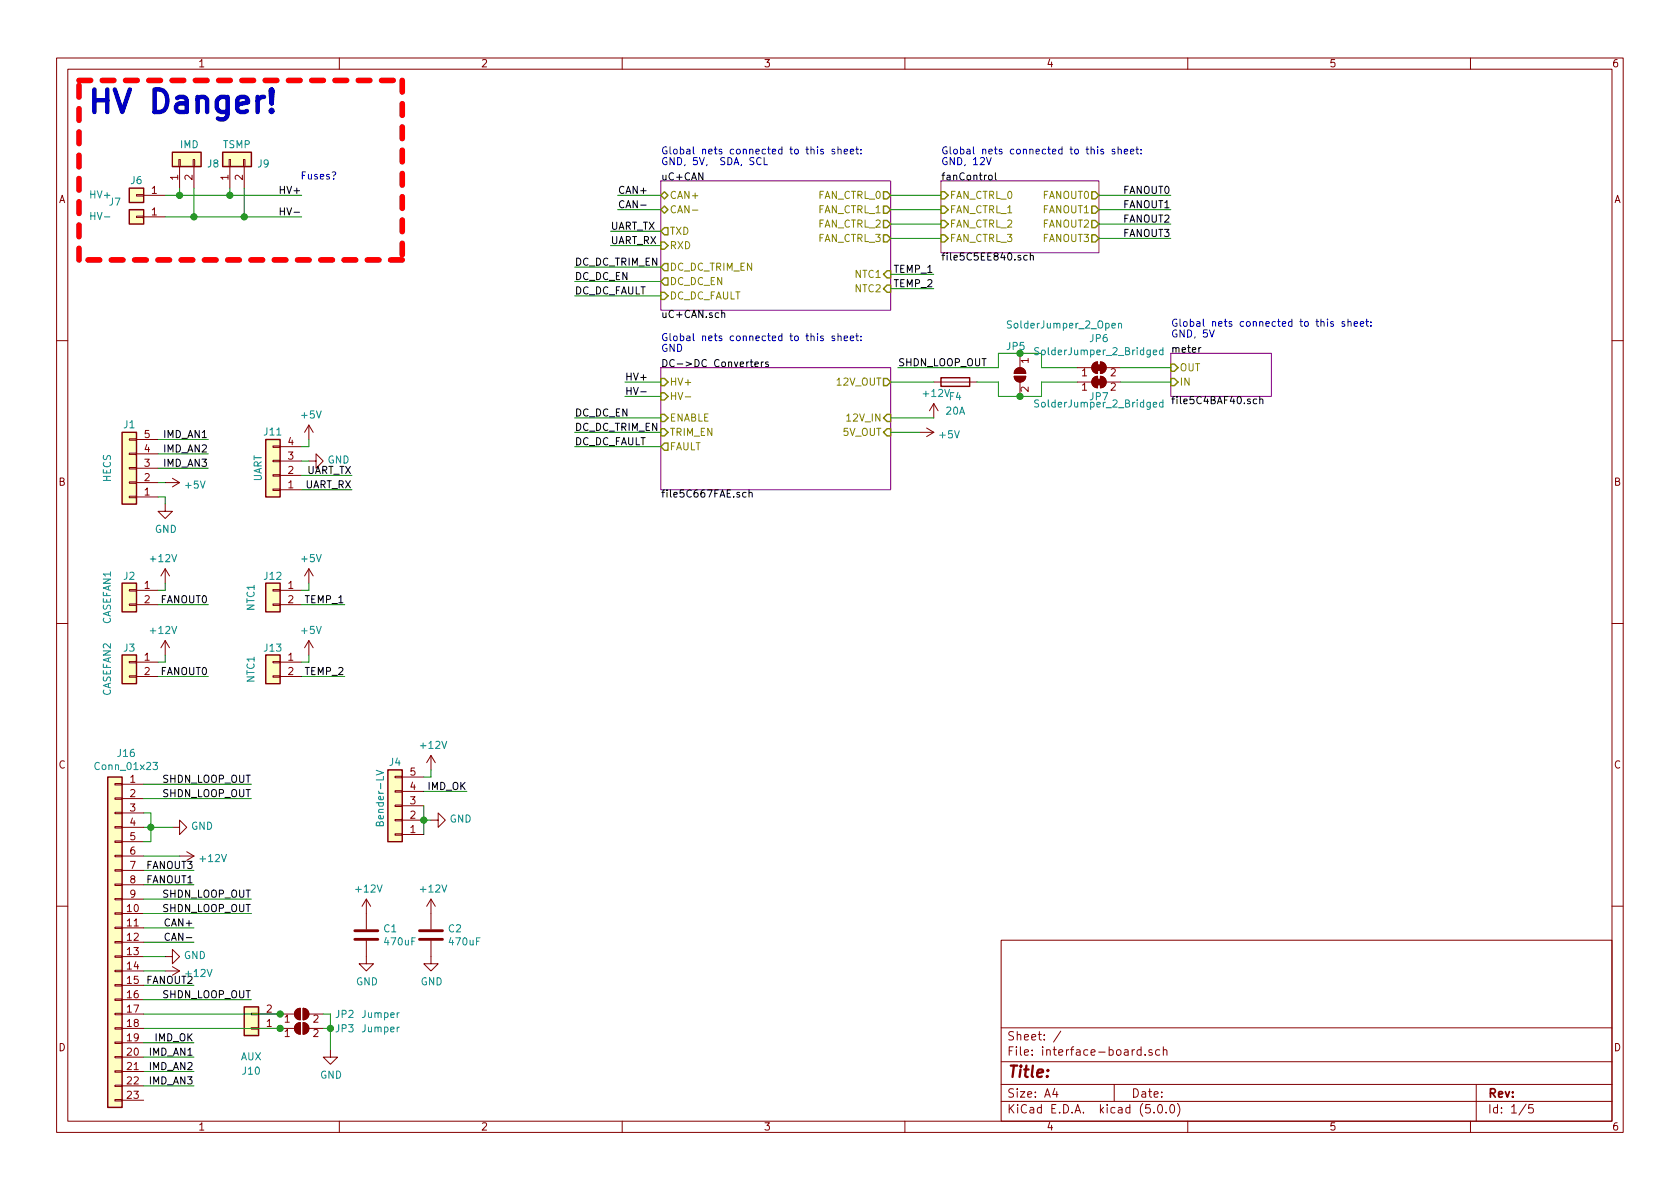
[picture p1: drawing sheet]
<svg xmlns="http://www.w3.org/2000/svg" width="297mm" height="210mm" viewBox="0 0 297 210" stroke-linecap="round" stroke-linejoin="round" font-family="sans-serif">
<g fill="none" stroke="#840000" stroke-width=".18">
<path d="M10 10.3h277v189.9h-277zM12 12.2h273v186.1h-273zM60 10.3v1.9M110 10.3v1.9M160 10.3v1.9M210 10.3v1.9M260 10.3v1.9M24.1 38.2h1.3v.3h-1.3zM24.1 34.4h1.3v.3h-1.3zM25.4 38.3h3.8M25.4 34.5h3.8M31.6 28.2h.3v1.3h-.3z"/>
<path d="M31.7 29.5v3.8M34.2 28.2h.2v1.3h-.2zM34.3 29.5v3.8M40.5 28.2h.3v1.3h-.3zM40.6 29.5v3.8M43.1 28.2h.2v1.3h-.2zM43.2 29.5v3.8M10 60.2h2M22.9 77.6h1.2v.2h-1.2zM24.1 77.7h3.8M48.3 78.9h1.2v.2h-1.2zM49.5 79h3.8"/>
<path d="M54.6 75.2l-.8 1.2M54.6 75.2v2.5M54.6 75.2l.8 1.2M162.6 76.4h2.5M163.8 75.7l1.3 .7M165.1 67.6h7.6M165.1 71.4l-.8 1.2M165.1 71.4v2.5M165.1 71.4l.8 1.2M165.1 76.4l-1.3 .8M179.3 66.5h2.1a1.02 1.02 0 0 1-1.1 1.1 1.02 1.02 0 0 1-1-1.1zM179.6 65.4a1.02 1.02 0 0 1 1.1-.3 1.02 1.02 0 0 1 .7 .9h-2.1z"/>
<path d="M180.3 62.5v2.5M180.3 67.6v2.5M190.5 67.6h2.5M190.5 65h2.5M193.3 64.4l.4-.3 .4-.1v2a1.03 1.03 0 0 1-1-.6 1.03 1.03 0 0 1 .2-1zM193.3 66.9l.4-.3 .4-.1v2.1a1.03 1.03 0 0 1-1-.6 1.03 1.03 0 0 1 .2-1.1zM194.6 64a1.02 1.02 0 0 1 1 1 1.02 1.02 0 0 1-1 1zM194.6 66.5a1.02 1.02 0 0 1 1 1.1 1.02 1.02 0 0 1-1 1zM195.6 67.6h2.5M195.6 65h2.5M285 60.2h2M22.9 80.1h1.2v.3h-1.2z"/>
<path d="M22.9 82.7h1.2v.2h-1.2zM22.9 85.2h1.2v.3h-1.2zM22.9 87.8h1.2v.2h-1.2zM24.1 87.9h3.8M24.1 85.3h3.8M24.1 82.8h3.8M24.1 80.3h3.8M29.2 89.1v1.3h1.3l-1.3 1.3-1.3-1.3h1.3M29.2 85.3h2.5M30.5 84.6l1.2 .7M31.7 85.3l-1.2 .8M48.3 81.4h1.2v.3h-1.2z"/>
<path d="M48.3 83.9h1.2v.3h-1.2zM48.3 86.5h1.2v.2h-1.2zM49.5 86.6h3.8M49.5 84.1h3.8M49.5 81.5h3.8M54.6 81.5h1.3v-1.2l1.2 1.2-1.2 1.3v-1.3M10 110.3h2M22.9 119.5h1.2v.3h-1.2zM22.9 117h1.2v.2h-1.2zM22.9 106.8h1.2v.3h-1.2zM22.9 104.3h1.2v.2h-1.2zM24.1 117.1h3.8"/>
<path d="M24.1 119.6h3.8M24.1 104.4h3.8M24.1 106.9h3.8M29.2 113.3l.8 1.2M29.2 100.6v2.5M29.2 113.3v2.5M29.2 113.3l-.8 1.2M29.2 100.6l.8 1.2M29.2 100.6l-.8 1.2M48.3 106.8h1.2v.3h-1.2zM48.3 104.3h1.2v.2h-1.2zM48.3 119.5h1.2v.3h-1.2z"/>
<path d="M48.3 117h1.2v.2h-1.2zM49.5 117.1h3.8M49.5 119.6h3.8M49.5 104.4h3.8M49.5 106.9h3.8M54.6 100.6v2.5M54.6 113.3v2.5M54.6 100.6l-.8 1.2M54.6 100.6l.8 1.2M54.6 113.3l-.8 1.2M54.6 113.3l.8 1.2M285 110.3h2"/>
<path d="M20.3 138.6h1.3v.2h-1.3zM21.6 138.7h3.8M69.8 137.3h1.3v.2h-1.3zM69.8 139.8h1.3v.3h-1.3zM71.1 139.9h3.8M71.1 137.4h3.8M76.2 133.6v2.5M76.2 133.6l-.8 1.3M76.2 133.6l.8 1.3M20.3 158.9h1.3v.2h-1.3zM20.3 156.3h1.3v.3h-1.3zM20.3 153.8h1.3v.2h-1.3z"/>
<path d="M20.3 151.3h1.3v.2h-1.3zM20.3 148.7h1.3v.3h-1.3zM20.3 146.2h1.3v.2h-1.3zM20.3 143.6h1.3v.3h-1.3zM20.3 141.1h1.3v.2h-1.3zM21.6 141.2h3.8M21.6 143.8h3.8M21.6 146.3h3.8M21.6 148.8h3.8M21.6 151.4h3.8M21.6 153.9h3.8M21.6 156.5h3.8"/>
<path d="M21.6 159h3.8M30.5 146.3h1.2v-1.3l1.3 1.3-1.3 1.3v-1.3M31.7 151.4h2.6M33 150.6l1.3 .8M34.3 151.4l-1.3 .7M64.8 159v5.3M64.8 159l-.8 1.3M64.8 159l.7 1.3M69.8 142.4h1.3v.2h-1.3zM69.8 144.9h1.3v.3h-1.3zM69.8 147.4h1.3v.3h-1.3zM71.1 147.6h3.8"/>
<path d="M71.1 145h3.8M71.1 142.5h3.8M76.2 145h1.3v-1.2l1.2 1.2-1.2 1.3v-1.3M76.2 159l-.8 1.3M76.2 159v5.3M76.2 159l.8 1.3M10 160.2h2M20.3 179.2h1.3v.2h-1.3zM20.3 176.7h1.3v.2h-1.3zM20.3 174.1h1.3v.3h-1.3zM20.3 171.6h1.3v.2h-1.3zM20.3 169h1.3v.3h-1.3z"/>
<path d="M20.3 166.5h1.3v.2h-1.3zM20.3 164h1.3v.2h-1.3zM20.3 161.4h1.3v.3h-1.3zM21.6 179.3h3.8M21.6 161.5h3.8M21.6 164.1h3.8M21.6 166.6h3.8M21.6 169.2h3.8M21.6 171.7h3.8M21.6 174.2h3.8M21.6 176.8h3.8M29.2 169.2h1.3v-1.3l1.2 1.3-1.2 1.2v-1.2"/>
<path d="M29.2 171.7h2.5M30.5 170.9l1.2 .8M31.7 171.7l-1.2 .8M44.4 179.2h1.3v.2h-1.3zM45.7 179.3h6.4M52.3 178.7l.4-.3 .4-.1v2a1.03 1.03 0 0 1-.9-.6 1.03 1.03 0 0 1 .1-1zM53.6 178.3a1.02 1.02 0 0 1 1 1 1.02 1.02 0 0 1-1 1zM54.6 179.3h2.5M64.8 166.4v4h1.2l-1.2 1.3-1.3-1.3h1.3M76.2 166.4v4h1.3l-1.3 1.3-1.3-1.3h1.3M177 166.3h108v32h-108zM285 160.2h2"/>
<path d="M20.3 194.4h1.3v.3h-1.3zM20.3 191.9h1.3v.2h-1.3zM20.3 189.4h1.3v.2h-1.3zM20.3 186.8h1.3v.3h-1.3zM20.3 184.3h1.3v.2h-1.3zM20.3 181.7h1.3v.3h-1.3zM21.6 181.9h3.8M21.6 184.4h3.8M21.6 186.9h3.8M21.6 189.5h3.8M21.6 192h3.8M21.6 194.6h3.8"/>
<path d="M44.4 181.7h1.3v.3h-1.3zM45.7 181.9h6.4M52.3 181.2l.4-.3 .4-.1v2.1a1.03 1.03 0 0 1-.9-.6 1.03 1.03 0 0 1 .1-1.1zM53.6 180.8a1.02 1.02 0 0 1 1 1.1 1.02 1.02 0 0 1-1 1zM54.6 181.9h2.5M58.4 185.7v1.2h1.3l-1.3 1.3-1.3-1.3h1.3M60 198.3v1.9M110 198.3v1.9M160 198.3v1.9M177 194.8h108M177 191.8h108M177 187.8h108"/>
<path d="M177 181.8h108M186.5 192.5l-.4 1h1M186.8 193v1M187.6 182.3l-1.3 2M197 191.8v3M201.8 185.7l-.5-.1-.3 .3 .1 .6 .2 .1 .5-.1M201.8 185.1v1.5M202.5 186.5v.1M203.7 185.7l-.4-.1-.2 .2 .1 .2 .5 .2v.3h-.6M204 196.7v.1M204.8 195.5l.4-.2a.94 .94 0 0 1 0 1.5 .79 .79 0 0 1-.4-1.3zM205.1 185.7l-.5-.1-.3 .3 .1 .6 .2 .1 .5-.1"/>
<path d="M205.7 185.7l.2-.1 .3 .1 .1 .9M205.7 185.1v1.5M206.2 196.7v.1M207 195.4l.3-.1a.94 .94 0 0 1 0 1.5 .82 .82 0 0 1-.3-1.4zM208.2 195.1a1.71 1.71 0 0 1 0 2.3M210 198.3v1.9M260 198.3v1.9M261 191.8v6.5M269.8 195.2l-1.2 2M271 195.3h-.7v.7l.2-.1 .5 .1 .1 .2-.1 .5-.2 .1-.5-.1"/>
</g>
<g fill="none" stroke="#000" stroke-width=".18">
<path d="M49.6 36.7v1.3M49.6 37.4h.7M113.3 36.3h.9M174.8 31.1l.2-.1h.3l.1 .2-.1 .6h-.3l-.2-.1zM176 30.6v1l.2 .2M127.6 55.4l.2-.1 .3 .1v.8M181.6 45.2h-.3l-.3 .2 .1 .5h.5M182.2 45.3l.1-.1h.4v.8M182.2 44.7v1.3M113.3 69.3h.9M133.5 64.4l.6-.1-.1-.2-.3-.1-.2 .2v.6h.5M134.6 64v.8"/>
<path d="M135 64l-.4 .2M135.8 64.1l-.3-.1-.1 .2v.2l.4 .1v.3h-.4M212.3 61.5l-.3 .2M222.2 70.6h-.4l-.2 .2 .1 .5h.5M222.7 70.7l.2-.1h.3l.1 .8M222.7 70.1v1.3M131.9 87.1h-.4l-.2 .2 .1 .6h.5M132.4 87.2l.2-.1h.3l.1 .8M132.4 86.6v1.3M30 165.1a.6 .6 0 0 0-.9 .5 .6 .6 0 0 0 .6 .7l.3-.1"/>
</g>
<g fill="none" stroke="#008400" stroke-width=".18">
<path d="M29.2 34.5h24.1M29.2 38.3h24.1M31.7 33.3v1.2M34.3 33.3v5M40.6 33.3v1.2M43.2 33.3v5M109.2 34.5h7.6M109.2 37.1h7.6M157.5 34.5h8.9M157.5 37.1h8.9M157.5 39.6h8.9M194.3 34.5h12.7"/>
<path d="M194.3 37.1h12.7M194.3 39.6h12.7M101.6 47.2h15.2M101.6 49.8h15.2M101.6 52.3h15.2M107.9 40.9h8.9M107.9 43.4h8.9M157.5 42.2h8.9M157.5 48.5h7.6M157.5 51h7.6M194.3 42.2h12.7M27.9 77.7h8.9"/>
<path d="M54.6 77.7v1.3h-1.3M101.6 76.4h15.2M101.6 73.9h15.2M101.6 79h15.2M110.5 67.6h6.3M110.5 70.1h6.3M157.5 67.6h7.6M157.5 76.4h5.1M157.5 73.9h7.6M158.7 65h17.8v-2.5h7.6v2.5h6.4M172.7 67.6h3.8v2.5h7.6v-2.5h6.4M198.1 67.6h8.9"/>
<path d="M198.1 65h8.9M27.9 87.9h1.3v1.2M27.9 85.3h1.3M27.9 82.8h8.9M27.9 80.3h8.9M53.3 81.5h1.3M53.3 84.1h8.9M53.3 86.6h8.9M27.9 119.6h8.9M27.9 106.9h8.9M29.2 103.1v1.3h-1.3M29.2 115.8v1.3h-1.3"/>
<path d="M53.3 119.6h7.7M53.3 106.9h7.7M54.6 115.8v1.3h-1.3M54.6 103.1v1.3h-1.3M25.4 138.7h19M74.9 139.9h7.6M76.2 136.1v1.3h-1.3M25.4 156.5h8.9M25.4 153.9h8.9M25.4 143.8h1.3v5h-1.3M25.4 146.3h5.1M25.4 159h19"/>
<path d="M25.4 141.2h19M25.4 151.4h6.3M74.9 142.5v5.1M74.9 145h1.3M25.4 174.2h8.9M25.4 179.3h24.1M25.4 164.1h8.9M25.4 166.6h8.9M25.4 176.8h19M25.4 161.5h19M25.4 169.2h3.8M25.4 171.7h3.8"/>
<path d="M57.1 179.3h1.3v6.4M25.4 189.5h8.9M25.4 181.9h24.1M25.4 186.9h8.9M25.4 192h8.9M25.4 184.4h8.9M57.1 181.9h1.3"/>
</g>
<g fill="#840000" stroke="#840000" stroke-width=".18">
<path d="M52.3 178.7l.4-.3 .4-.1v2a1.03 1.03 0 0 1-.9-.6 1.03 1.03 0 0 1 .1-1z"/>
<path d="M53.6 178.3a1.02 1.02 0 0 1 1 1 1.02 1.02 0 0 1-1 1z"/>
<path d="M52.3 181.2l.4-.3 .4-.1v2.1a1.03 1.03 0 0 1-.9-.6 1.03 1.03 0 0 1 .1-1.1z"/>
<path d="M53.6 180.8a1.02 1.02 0 0 1 1 1.1 1.02 1.02 0 0 1-1 1z"/>
<path d="M179.6 65.4a1.02 1.02 0 0 1 1.1-.3 1.02 1.02 0 0 1 .7 .9h-2.1z"/>
<path d="M179.3 66.5h2.1a1.02 1.02 0 0 1-1.1 1.1 1.02 1.02 0 0 1-1-1.1z"/>
<path d="M193.3 64.4l.4-.3 .4-.1v2a1.03 1.03 0 0 1-1-.6 1.03 1.03 0 0 1 .2-1z"/>
<path d="M194.6 64a1.02 1.02 0 0 1 1 1 1.02 1.02 0 0 1-1 1z"/>
<path d="M193.8 64.5h1v1h-1z"/>
<path d="M193.3 66.9l.4-.3 .4-.1v2.1a1.03 1.03 0 0 1-1-.6 1.03 1.03 0 0 1 .2-1.1z"/>
<path d="M194.6 66.5a1.02 1.02 0 0 1 1 1.1 1.02 1.02 0 0 1-1 1z"/>
<path d="M193.8 67.1h1v1h-1z"/>
</g>
<g fill="#008400" stroke="#008400" stroke-width=".25">
<circle cx="58.4" cy="181.9" r=".51"/>
<circle cx="49.5" cy="181.9" r=".51"/>
<circle cx="49.5" cy="179.3" r=".51"/>
<circle cx="31.8" cy="34.5" r=".51"/>
<circle cx="40.6" cy="34.5" r=".51"/>
<circle cx="34.3" cy="38.3" r=".51"/>
<circle cx="180.3" cy="62.5" r=".51"/>
<circle cx="180.3" cy="70.1" r=".51"/>
<circle cx="43.2" cy="38.3" r=".51"/>
<circle cx="26.7" cy="146.3" r=".51"/>
<circle cx="74.9" cy="145" r=".51"/>
</g>
<g fill="#ffffc2" stroke="#ffffc2" stroke-width=".18">
<path d="M43.2 178h2.5v5.1h-2.5z"/>
<path d="M22.9 37.1h2.5v2.5h-2.5z"/>
<path d="M22.9 33.3h2.5v2.5h-2.5z"/>
<path d="M30.5 26.9h5.1v2.6h-5.1z"/>
<path d="M39.4 26.9h5v2.6h-5z"/>
<path d="M21.6 115.8h2.5v5.1h-2.5z"/>
<path d="M21.6 103.1h2.5v5.1h-2.5z"/>
<path d="M21.6 76.4h2.5v12.7h-2.5z"/>
<path d="M47 77.7h2.5v10.2h-2.5z"/>
<path d="M47 103.1h2.5v5.1h-2.5z"/>
<path d="M47 115.8h2.5v5.1h-2.5z"/>
<path d="M19 137.4h2.6v58.4h-2.6z"/>
<path d="M68.6 136.1h2.5v12.7h-2.5z"/>
</g>
<g fill="none" stroke="#840000" stroke-width=".25">
<path d="M22.9 37.1h2.5v2.5h-2.5zM22.9 33.3h2.5v2.5h-2.5zM30.5 26.9h5.1v2.6h-5.1zM39.4 26.9h5v2.6h-5zM21.6 76.4h2.5v12.7h-2.5zM47 77.7h2.5v10.2h-2.5zM166.4 66.8h5v1.5h-5zM21.6 115.8h2.5v5.1h-2.5zM21.6 103.1h2.5v5.1h-2.5zM47 103.1h2.5v5.1h-2.5zM47 115.8h2.5v5.1h-2.5zM19 137.4h2.6v58.4h-2.6z"/>
<path d="M68.6 136.1h2.5v12.7h-2.5zM43.2 178h2.5v5.1h-2.5z"/>
</g>
<path d="M116.8 32h40.7v22.9h-40.7zM166.4 32h27.9v12.7h-27.9zM116.8 65h40.7v21.6h-40.7zM207 62.5h17.8v7.6h-17.8z" fill="none" stroke="#840084" stroke-width=".18"/>
<g fill="none" stroke="#848400" stroke-width=".25">
<path d="M116.8 34.5l.7-.6 .6 .6-.6 .7zM116.8 37.1l.7-.7 .6 .7-.6 .6zM156.2 33.9h.6l.7 .6-.7 .7h-.6zM156.2 36.4h.6l.7 .7-.7 .6h-.6zM156.2 39h.6l.7 .6-.7 .7h-.6zM166.4 33.9h.6l.6 .6-.6 .7h-.6zM166.4 36.4h.6l.6 .7-.6 .6h-.6zM166.4 39h.6l.6 .6-.6 .7h-.6zM193 33.9h.7l.6 .6-.6 .7h-.7zM193 36.4h.7l.6 .7-.6 .6h-.7zM193 39h.7l.6 .6-.6 .7h-.7zM116.8 51.7h.7l.6 .6-.6 .7h-.7z"/>
<path d="M116.8 42.8h.7l.6 .6-.6 .7h-.7zM117.5 49.1h.6v1.3h-.6l-.7-.6zM117.5 40.3h.6v1.2h-.6l-.7-.6zM117.5 46.6h.6v1.3h-.6l-.7-.7zM156.2 41.5h.6l.7 .7-.7 .6h-.6zM156.8 47.9h.7v1.2h-.7l-.6-.6zM156.8 50.4h.7v1.3h-.7l-.6-.7zM166.4 41.5h.6l.6 .7-.6 .6h-.6zM193 41.5h.7l.6 .7-.6 .6h-.7zM116.8 75.8h.7l.6 .6-.6 .7h-.7zM116.8 73.3h.7l.6 .6-.6 .6h-.7zM116.8 66.9h.7l.6 .7-.6 .6h-.7z"/>
<path d="M116.8 69.5h.7l.6 .6-.6 .6h-.7zM117.5 78.4h.6v1.2h-.6l-.7-.6zM156.2 66.9h.6l.7 .7-.7 .6h-.6zM156.8 75.8h.7v1.3h-.7l-.6-.7zM156.8 73.3h.7v1.2h-.7l-.6-.6zM207 66.9h.6l.7 .7-.7 .6h-.6zM207 64.4h.6l.7 .6-.7 .7h-.6z"/>
</g>
<path d="M122.4 37.2h1M121.2 70.2h.9" fill="none" stroke="#848400" stroke-width=".18"/>
<g fill="none" stroke="#0000c2" stroke-width=".18">
<path d="M134.6 28a.6 .6 0 0 0-.9 .4 .6 .6 0 0 0 .6 .7l.3-.1M135.1 27.9v1.2h.6M145.6 26.4h-.3l-.2 .2v.1l.5 .2v.3h-.5M147.6 26.4h-.3l-.2 .2v.1l.5 .2v.3h-.5M148.2 26.5l.2-.1h.3v.8M148.2 26v1.2M149.3 26.8l.6-.1-.1-.3h-.4l-.1 .2v.6h.5M150.3 26.8l.7-.1-.1-.3h-.4l-.2 .2 .1 .6h.5M151.3 26.4h.5M151.5 26v1l.3 .2M152.2 27.1v.1M152.2 26.4v.2"/>
<path d="M174.4 27.9l.4 1.2 .5-1.2M195.1 26.4h-.3l-.2 .2 .1 .1 .4 .2v.3h-.5M197.1 26.4h-.3l-.2 .2 .1 .1 .4 .2v.3h-.5M197.7 26.5l.2-.1h.3v.8M197.7 26v1.2M198.8 26.8l.6-.1-.1-.3h-.3l-.2 .2 .1 .6h.4M199.9 26.8l.6-.1-.1-.3h-.3l-.2 .2v.6h.5M200.8 26.4h.5M201 26v1l.3 .2M201.8 27.1v.1M201.8 26.4v.2M145.6 59.5l-.3-.1-.2 .2v.2l.5 .1v.3h-.5"/>
<path d="M147.6 59.5l-.3-.1-.2 .2v.2l.5 .1v.3h-.5M148.2 59.5l.2-.1 .3 .1v.7M148.2 59v1.2M149.3 59.8l.6-.1-.1-.2-.4-.1-.1 .2v.6h.5M150.3 59.8l.7-.1-.1-.2-.4-.1-.2 .2 .1 .6h.5M151.3 59.4h.5M151.5 59v1.1l.3 .1M152.2 59.5v.1M213.8 58.3l.5 1.3 .4-1.3M235.7 56.9h-.3l-.1 .1v.2l.4 .1v.4h-.4M237.7 56.9h-.3l-.1 .1v.2l.4 .1v.4h-.4M238.3 57l.2-.1h.3l.1 .8"/>
<path d="M238.3 56.4v1.3M239.4 57.3l.6-.1v-.3h-.4l-.2 .1 .1 .7h.5M240.5 57.3l.6-.1v-.3h-.4l-.2 .1 .1 .7h.5M241.5 56.9h.5M241.7 56.4v1.1l.3 .2M242.4 57.6v.1M242.4 56.9v.1M152.2 60.1v.1"/>
</g>
<path d="M197.8 57.3l.1-.1h.3l.1 .8M197.8 57.2v.8M183.6 61.5h-.4l-.2 .1v.3l.5 .3 .1 .3-.2 .2h-.5M183.6 70.8l-.4-.1-.2 .1v.4l.5 .2 .1 .3-.2 .3-.5-.1M203.9 62.3l.6-.1v-.3h-.4l-.2 .2 .1 .6h.5M203.9 71.5l.6-.1v-.2l-.4-.1-.2 .2 .1 .6h.5M205.6 61.9h-.4l-.2 .2 .1 .6h.5M205.6 71.2l-.4-.1-.2 .3 .1 .5h.5M205.6 61.5v1.2M205.6 70.7v1.3M27.1 134.8h.7l-.4 .5 .4 .1-.1 .6-.4 .1-.2-.1M66.5 136.2l1.3 .4-1.3 .5" fill="none" stroke="#008484" stroke-width=".18"/>
<path d="M62.7 166.1h4.1M62.7 164.6h4.1M74.2 166.1h4M74.2 164.6h4" fill="none" stroke="#840000" stroke-width=".51"/>
<path d="M14 14.2h57.1" fill="none" stroke="#fd0000" stroke-width=".99" stroke-dasharray="2.1 2.1"/>
<path d="M71.1 14.2v31.8M14 46v-31.8M71.1 46h-57.1" fill="none" stroke="#f00" stroke-width=".99" stroke-dasharray="2.1 2.1"/>
<path d="M48 19.4l.2 .2-.2 .2-.2-.2 .2-.2v.4M48 15.8v2.5l.2-2.3-.2-.2-.2 .2 .2 2.3" fill="none" stroke="#0000c2" stroke-width=".79"/>
<text font-size="5.6" fill="#0000c2" x="15.2" y="20">HV Danger!</text>
<text font-size="2.8" fill="#840000" x="178" y="190.5">Title:</text>
<g font-size="2.1" fill="#840000">
<text x="178" y="184">Sheet: /</text>
<text x="178" y="186.7">File: interface-board.sch</text>
<text x="178" y="196.9">KiCad E.D.A. kicad (5.0.0)</text>
<text x="178" y="194.1">Size: A4</text>
<text x="200" y="194.1">Date:</text>
<text x="263" y="194.1">Rev:</text>
<text x="263" y="196.9">Id: 1/5</text>
</g>
<g font-size="1.8" fill="#840000">
<text x="35" y="11.9">1</text>
<text x="85" y="11.9">2</text>
<text x="135" y="11.9">3</text>
<text x="185" y="11.9">4</text>
<text x="235" y="11.9">5</text>
<text x="285" y="11.9">6</text>
<text x="10.4" y="35.9">A</text>
<text x="26.8" y="34.3">1</text>
<text x="31.5" y="31.8" transform="rotate(-90 31.5 31.8)">1</text>
<text x="34" y="31.8" transform="rotate(-90 34 31.8)">2</text>
<text x="40.4" y="31.8" transform="rotate(-90 40.4 31.8)">1</text>
<text x="42.9" y="31.8" transform="rotate(-90 42.9 31.8)">2</text>
<text x="285.4" y="35.9">A</text>
<text x="26.8" y="38.1">1</text>
<text x="181.9" y="64.2" transform="rotate(-90 181.9 64.2)">1</text>
<text x="181.9" y="69.3" transform="rotate(-90 181.9 69.3)">2</text>
<text x="191.3" y="66.5">1</text>
<text x="191.3" y="69.1">1</text>
<text x="196.4" y="66.5">2</text>
<text x="196.4" y="69.1">2</text>
<text x="25.6" y="77.5">5</text>
<text x="25.6" y="82.5">3</text>
<text x="25.6" y="80">4</text>
<text x="51" y="83.8">2</text>
<text x="51" y="81.3">3</text>
<text x="51" y="78.7">4</text>
<text x="10.4" y="85.9">B</text>
<text x="25.6" y="87.6">1</text>
<text x="25.6" y="85.1">2</text>
<text x="51" y="86.4">1</text>
<text x="285.4" y="85.9">B</text>
<text x="25.6" y="104.1">1</text>
<text x="25.6" y="106.7">2</text>
<text x="51" y="104.1">1</text>
<text x="51" y="106.7">2</text>
<text x="25.6" y="116.8">1</text>
<text x="25.6" y="119.4">2</text>
<text x="51" y="116.8">1</text>
<text x="51" y="119.4">2</text>
<text x="10.4" y="135.9">C</text>
<text x="72.5" y="137.2">5</text>
<text x="285.4" y="135.9">C</text>
<text x="23" y="138.4">1</text>
<text x="23" y="141">2</text>
<text x="23" y="143.5">3</text>
<text x="72.5" y="142.2">3</text>
<text x="72.5" y="139.7">4</text>
<text x="23" y="146">4</text>
<text x="23" y="148.6">5</text>
<text x="72.5" y="147.3">1</text>
<text x="72.5" y="144.8">2</text>
<text x="23" y="151.1">6</text>
<text x="23" y="153.7">7</text>
<text x="22.5" y="161.3">10</text>
<text x="23" y="156.2">8</text>
<text x="23" y="158.7">9</text>
<text x="22.5" y="163.8">11</text>
<text x="22.5" y="166.4">12</text>
<text x="22.5" y="168.9">13</text>
<text x="22.5" y="171.4">14</text>
<text x="22.5" y="174">15</text>
<text x="22.5" y="176.5">16</text>
<text x="22.5" y="179.1">17</text>
<text x="47.1" y="179.1">2</text>
<text x="10.4" y="185.9">D</text>
<text x="22.5" y="181.6">18</text>
<text x="22.5" y="184.1">19</text>
<text x="47.1" y="181.6">1</text>
<text x="50.3" y="180.8">1</text>
<text x="50.3" y="183.4">1</text>
<text x="55.4" y="180.8">2</text>
<text x="55.4" y="183.4">2</text>
<text x="285.4" y="185.9">D</text>
<text x="22.5" y="186.7">20</text>
<text x="22.5" y="189.2">21</text>
<text x="22.5" y="191.8">22</text>
<text x="22.5" y="194.3">23</text>
<text x="35" y="199.9">1</text>
<text x="85" y="199.9">2</text>
<text x="135" y="199.9">3</text>
<text x="185" y="199.9">4</text>
<text x="235" y="199.9">5</text>
<text x="285" y="199.9">6</text>
</g>
<g font-size="1.8" fill="#008484">
<text x="31.9" y="26.2">IMD</text>
<text x="36.7" y="29.6">J8</text>
<text x="39.4" y="26.2">TSMP</text>
<text x="45.6" y="29.6">J9</text>
<text x="16" y="35.1">HV+</text>
<text x="23.2" y="32.6">J6</text>
<text x="16.2" y="38.9">HV-</text>
<text x="19.4" y="36.4">J7</text>
<text x="178.6" y="58.1">SolderJumper_2_Open</text>
<text x="178" y="61.9">JP5</text>
<text x="183.6" y="62.8">SolderJumper_2_Bridged</text>
<text x="192.7" y="60.5">JP6</text>
<text x="163.4" y="70.2">+12V</text>
<text x="167.9" y="70.8">F4</text>
<text x="192.7" y="70.8">JP7</text>
<text x="21.9" y="75.7">J1</text>
<text x="46.8" y="77">J11</text>
<text x="53.4" y="74">+5V</text>
<text x="166.2" y="77.5">+5V</text>
<text x="167.3" y="73.3">20A</text>
<text x="183.6" y="72.1">SolderJumper_2_Bridged</text>
<text x="19.6" y="85.2" transform="rotate(-90 19.6 85.2)">HECS</text>
<text x="32.9" y="86.4">+5V</text>
<text x="46.3" y="85.2" transform="rotate(-90 46.3 85.2)">UART</text>
<text x="27.4" y="94.2">GND</text>
<text x="26.7" y="99.4">+12V</text>
<text x="53.4" y="99.4">+5V</text>
<text x="21.9" y="102.5">J2</text>
<text x="45" y="108" transform="rotate(-90 45 108)">NTC1</text>
<text x="46.8" y="102.5">J12</text>
<text x="19.6" y="110.4" transform="rotate(-90 19.6 110.4)">CASEFAN1</text>
<text x="26.7" y="112.1">+12V</text>
<text x="53.4" y="112.1">+5V</text>
<text x="21.9" y="115.2">J3</text>
<text x="46.8" y="115.2">J13</text>
<text x="19.6" y="123.1" transform="rotate(-90 19.6 123.1)">CASEFAN2</text>
<text x="45" y="120.7" transform="rotate(-90 45 120.7)">NTC1</text>
<text x="17.1" y="136.2">Conn_01x23</text>
<text x="20.9" y="133.9">J16</text>
<text x="68.9" y="135.4">J4</text>
<text x="74.5" y="132.4">+12V</text>
<text x="33.8" y="146.7">GND</text>
<text x="67.9" y="145.7" transform="rotate(-90 67.9 145.7)">Bender-LV</text>
<text x="79.5" y="145.5">GND</text>
<text x="35.5" y="152.4">+12V</text>
<text x="63.1" y="157.8">+12V</text>
<text x="74.5" y="157.8">+12V</text>
<text x="67.9" y="164.9">C1</text>
<text x="68.1" y="167.2">470uF</text>
<text x="79.3" y="164.9">C2</text>
<text x="79.6" y="167.2">470uF</text>
<text x="32.5" y="169.6">GND</text>
<text x="33" y="172.8">+12V</text>
<text x="62.9" y="174.2">GND</text>
<text x="74.4" y="174.2">GND</text>
<text x="59.4" y="180">JP2</text>
<text x="59.4" y="182.5">JP3</text>
<text x="64.1" y="180">Jumper</text>
<text x="64.1" y="182.5">Jumper</text>
<text x="42.6" y="187.5">AUX</text>
<text x="43" y="190">J10</text>
<text x="56.6" y="190.7">GND</text>
</g>
<g font-size="1.8" fill="#0000c2">
<text x="116.8" y="27.3">Global nets connected to this sheet:</text>
<text x="116.8" y="29.2">GND, 5V, SDA, SCL</text>
<text x="166.4" y="27.3">Global nets connected to this sheet:</text>
<text x="166.4" y="29.2">GND, 12V</text>
<text x="53.5" y="31.7">Fuses?</text>
<text x="207" y="57.8">Global nets connected to this sheet:</text>
<text x="207" y="59.7">GND, 5V</text>
<text x="116.8" y="60.3">Global nets connected to this sheet:</text>
<text x="116.8" y="62.2">GND</text>
</g>
<g font-size="1.8">
<text x="49.9" y="34.3">HV+</text>
<text x="109.2" y="34.3">CAN+</text>
<text x="116.8" y="31.9">uC+CAN</text>
<text x="166.4" y="31.9">fanControl</text>
<text x="198.7" y="34.3">FANOUT0</text>
<text x="50.3" y="38.1">HV-</text>
<text x="107.9" y="40.6">UART_TX</text>
<text x="109.2" y="36.8">CAN-</text>
<text x="198.7" y="36.8">FANOUT1</text>
<text x="198.7" y="39.4">FANOUT2</text>
<text x="198.7" y="41.9">FANOUT3</text>
<text x="101.6" y="47">DC_DC_TRIM_EN</text>
<text x="107.9" y="43.2">UART_RX</text>
<text x="166.4" y="46.1">file5C5EE840.sch</text>
<text x="101.6" y="49.5">DC_DC_EN</text>
<text x="101.6" y="52.1">DC_DC_FAULT</text>
<text x="158.2" y="48.3">TEMP_1</text>
<text x="158.2" y="50.8">TEMP_2</text>
<text x="116.8" y="56.2">uC+CAN.sch</text>
<text x="116.8" y="64.9">DC-&gt;DC Converters</text>
<text x="158.7" y="64.8">SHDN_LOOP_OUT</text>
<text x="207" y="62.4">meter</text>
<text x="110.5" y="67.3">HV+</text>
<text x="110.5" y="69.8">HV-</text>
<text x="207" y="71.5">file5C4BAF40.sch</text>
<text x="29.1" y="77.5">IMD_AN1</text>
<text x="101.6" y="76.2">DC_DC_TRIM_EN</text>
<text x="101.6" y="73.7">DC_DC_EN</text>
<text x="29.1" y="80">IMD_AN2</text>
<text x="29.1" y="82.5">IMD_AN3</text>
<text x="54.1" y="83.8">UART_TX</text>
<text x="57.9" y="82">GND</text>
<text x="101.6" y="78.7">DC_DC_FAULT</text>
<text x="53.9" y="86.4">UART_RX</text>
<text x="116.8" y="88">file5C667FAE.sch</text>
<text x="28.5" y="106.7">FANOUT0</text>
<text x="54.1" y="106.7">TEMP_1</text>
<text x="28.5" y="119.4">FANOUT0</text>
<text x="54.1" y="119.4">TEMP_2</text>
<text x="28.7" y="138.4">SHDN_LOOP_OUT</text>
<text x="28.7" y="141">SHDN_LOOP_OUT</text>
<text x="75.7" y="139.7">IMD_OK</text>
<text x="25.9" y="153.7">FANOUT3</text>
<text x="25.9" y="156.2">FANOUT1</text>
<text x="28.7" y="158.7">SHDN_LOOP_OUT</text>
<text x="28.7" y="161.3">SHDN_LOOP_OUT</text>
<text x="29.4" y="163.8">CAN+</text>
<text x="29.9" y="166.4">CAN-</text>
<text x="25.9" y="174">FANOUT2</text>
<text x="28.7" y="176.5">SHDN_LOOP_OUT</text>
<text x="27.4" y="184.1">IMD_OK</text>
<text x="26.5" y="186.7">IMD_AN1</text>
<text x="26.5" y="189.2">IMD_AN2</text>
<text x="26.5" y="191.8">IMD_AN3</text>
</g>
<g font-size="1.8" fill="#848400">
<text x="118.4" y="35.2">CAN+</text>
<text x="144.7" y="35.2">FAN_CTRL_0</text>
<text x="167.9" y="35.2">FAN_CTRL_0</text>
<text x="184.4" y="35.2">FANOUT0</text>
<text x="118.4" y="37.7">CAN-</text>
<text x="118.4" y="41.5">TXD</text>
<text x="144.7" y="37.7">FAN_CTRL_1</text>
<text x="144.7" y="40.3">FAN_CTRL_2</text>
<text x="167.9" y="37.7">FAN_CTRL_1</text>
<text x="167.9" y="40.3">FAN_CTRL_2</text>
<text x="184.4" y="37.7">FANOUT1</text>
<text x="184.4" y="40.3">FANOUT2</text>
<text x="118.4" y="44.1">RXD</text>
<text x="118.4" y="47.9">DC_DC_TRIM_EN</text>
<text x="144.7" y="42.8">FAN_CTRL_3</text>
<text x="167.9" y="42.8">FAN_CTRL_3</text>
<text x="184.4" y="42.8">FANOUT3</text>
<text x="118.4" y="50.4">DC_DC_EN</text>
<text x="118.4" y="53">DC_DC_FAULT</text>
<text x="151.3" y="49.1">NTC1</text>
<text x="151.3" y="51.7">NTC2</text>
<text x="208.5" y="65.7">OUT</text>
<text x="118.4" y="68.2">HV+</text>
<text x="118.4" y="70.7">HV-</text>
<text x="148.1" y="68.2">12V_OUT</text>
<text x="208.5" y="68.2">IN</text>
<text x="118.4" y="77.1">TRIM_EN</text>
<text x="118.4" y="74.5">ENABLE</text>
<text x="149.1" y="77.1">5V_OUT</text>
<text x="150.1" y="74.5">12V_IN</text>
<text x="118.4" y="79.6">FAULT</text>
</g>
</svg>
